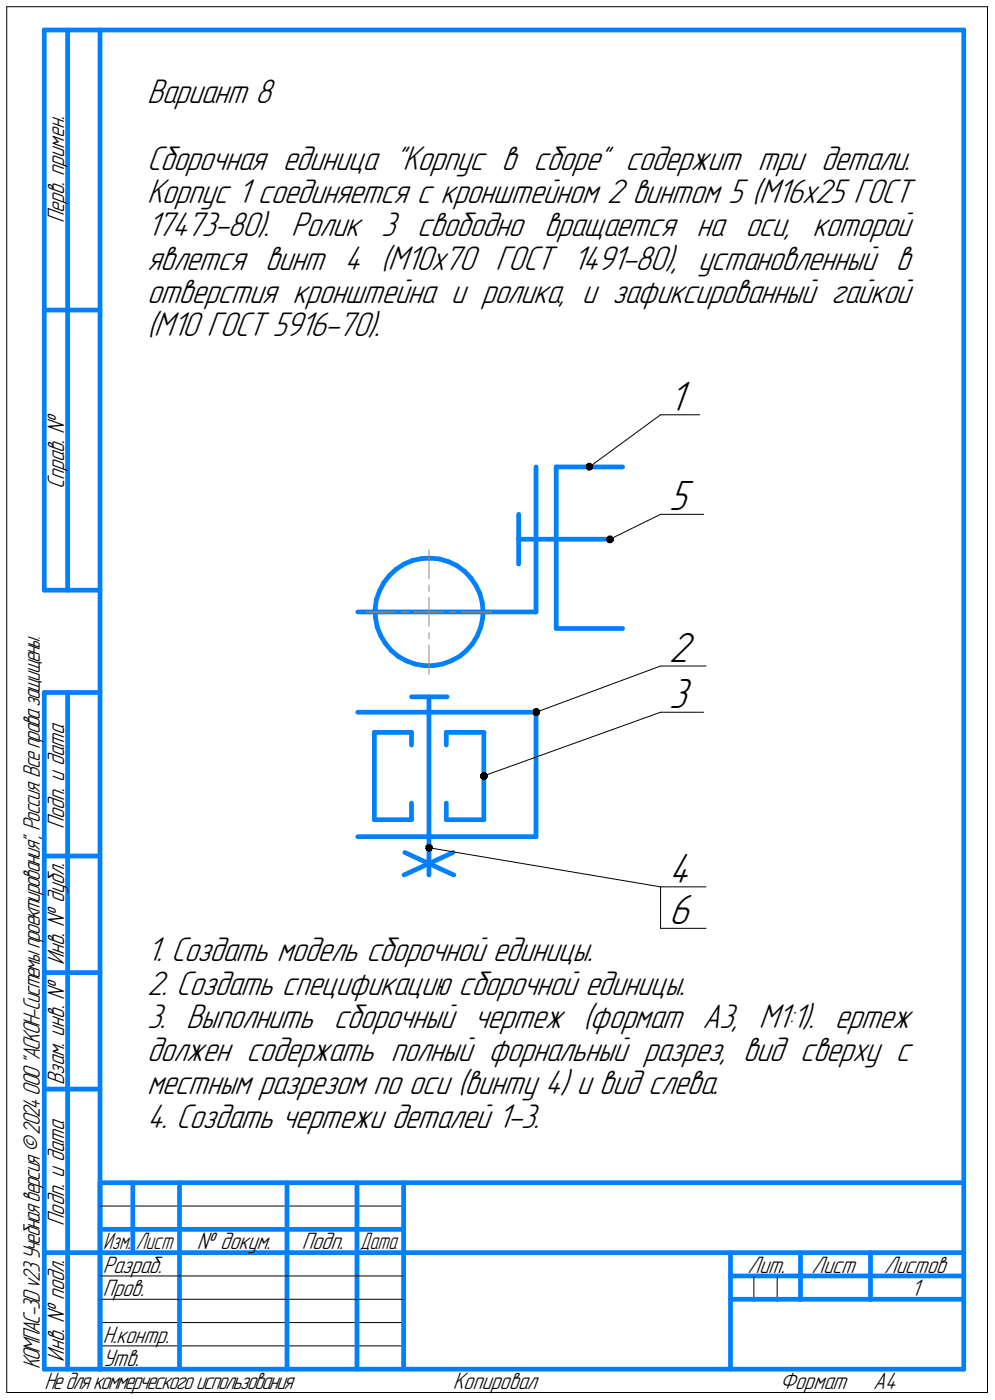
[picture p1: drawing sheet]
<svg xmlns="http://www.w3.org/2000/svg" width="213mm" height="300mm" viewBox="0 0 213 300" stroke-linecap="round" stroke-linejoin="round" font-family="sans-serif">
<g fill="none" stroke="#000" stroke-width=".21">
<path d="M1.4 1.4h210.1zM1.4 1.4v297zM211.5 1.4v297zM141.5 88.9h8.4zM126.2 100.1l15.3-11.2zM130.6 115.6l10.9-5.4zM141.5 110.2h9.2zM114.8 152.7l26.7-10zM141.5 142.7h9.7zM141.5 152.7h9.2zM103.6 166.3l37.9-13.6zM91.9 181.7l49.6 8.4z"/>
<path d="M141.5 190.1v8.9zM141.5 190.1h9.7zM141.5 199h9.7zM21.4 258.5h65zM21.4 273.5h17zM21.4 278.5h17zM38.4 273.5h23.1zM38.4 278.5h23.1zM61.5 273.5h15zM61.5 278.5h15zM76.5 273.5h9.9zM76.5 278.5h9.9z"/>
<path d="M161.5 273.5v5zM166.5 273.5v5zM1.4 298.4h210.1zM21.4 283.5h65zM21.4 288.5h65z"/>
</g>
<g fill="none" stroke="#0080ff" stroke-width="1">
<path d="M9.5 6.4v120.1zM9.5 6.4h11.9zM14.5 6.4v120.1zM21.4 6.4h185zM21.4 6.4v287.1zM206.4 6.4v287.1zM9.5 66.5h11.9zM90.3 119.7l1.9-.1zM92.2 119.6l1.9 .2zM94.1 119.8l2 .6zM111.1 115.6h19.5zM111.1 110.2v5.4z"/>
<path d="M111.1 115.6v5.3zM114.8 100.1v31zM119.1 100.1h14.2zM119.1 100.1v34.6zM9.5 126.5h11.9zM76.6 131.1h38.2zM80.3 130.5l.1 1.9zM80.4 132.4l.4 2zM80.6 128.5l-.3 2zM80.8 134.4l.7 1.8zM81.3 126.7l-.7 1.8zM81.5 136.2l1 1.7z"/>
<path d="M82.2 124.9l-.9 1.8zM82.5 137.9l1.3 1.5zM83.4 123.4l1.4-1.4zM83.4 123.4l-1.2 1.5zM83.8 139.4l1.5 1.3zM84.8 122l1.7-1.1zM86.5 120.9l1.8-.8zM88.3 120.1l2-.4zM96.1 120.4l1.8 .8zM97.9 121.2l1.6 1.2zM99.5 122.4l1.3 1.5zM100.8 123.9l1.1 1.6z"/>
<path d="M101.2 138l-1.3 1.4zM101.9 125.5l.9 1.8zM102.2 136.3l-1 1.7zM102.8 127.3l.5 1.9zM103 134.5l-.8 1.8zM103.3 129.2l.2 1.9zM103.4 132.5l-.4 2zM103.5 131.1l-.1 1.4zM119.1 134.7h14.2zM9.5 148.4v145.1zM9.5 148.4h11.9zM14.5 148.4v145.1z"/>
<path d="M76.6 152.7h38.2zM80.2 157h7.9zM80.2 157v18.7zM85.3 140.7l1.7 .9zM87 141.6l1.9 .7zM88.1 149.4h7.7zM88.1 157v2.7zM88.9 142.3l1.9 .4zM90.8 142.7h2zM91.9 149.4v38.1zM92.8 142.7l1.9-.4zM94.7 142.3l1.9-.7z"/>
<path d="M95.6 157v2.7zM95.6 157h8zM96.6 141.6l1.8-.9zM98.4 140.7l1.5-1.3zM103.6 157v18.7zM114.8 152.7v26.6zM76.6 179.3h38.2zM80.2 175.7h7.9zM88.1 172.1v3.6zM95.6 175.7h8zM95.6 172.1v3.6zM9.5 183.5h11.9z"/>
<path d="M86.5 187.5l10.5-4.8zM86.7 182.7l10.5 4.8zM9.5 208.4h11.9zM9.5 233.4h11.9zM21.4 253.5h185zM21.4 253.5v40zM28.4 253.5v15zM38.4 253.5v25zM61.5 253.5v25zM76.5 253.5v25zM86.4 253.5v40zM9.5 268.5h11.9z"/>
<path d="M21.4 263.5h7zM21.4 268.5h7zM28.4 263.5h10zM28.4 268.5h10zM38.4 278.5v15zM38.4 263.5h23.1zM38.4 268.5h23.1zM61.5 278.5v15zM61.5 263.5h15zM61.5 268.5h15zM76.5 278.5v15zM76.5 263.5h9.9z"/>
<path d="M76.5 268.5h9.9zM86.4 268.5h120zM156.5 268.5v25zM156.5 273.5h14.9zM156.5 278.5h5zM161.5 278.5h5zM166.5 278.5h4.9zM171.4 268.5v10zM171.4 273.5h35zM171.4 278.5h15zM186.4 268.5v10zM186.4 278.5h20z"/>
<path d="M9.5 293.5h11.9zM21.4 293.5h185z"/>
</g>
<path d="M91.9 117.9v6.1zM78.6 131.1h6.2zM86.1 131.1h1.4zM88.7 131.1h3.2zM91.9 131.1h3.1zM91.9 138.3v6.2zM91.9 135.6v1.3zM91.9 131.1v3.2zM91.9 125.4v1.3zM91.9 128v3.1zM96.4 131.1h1.2zM99 131.1h6.2z" fill="none" stroke="#ff8000" stroke-width=".21"/>
<g fill="#fff" stroke="#fff" stroke-width=".21">
<path d="M143.3 81h4.8zM143.3 81.1h4.8zM143.3 81.2h4.8zM143.3 81.3h4.8zM143.3 81.4h4.8zM143.3 81.4h4.8zM143.3 81.5h4.8zM143.3 81.6h4.8zM143.3 81.7h4.8zM143.3 81.8h4.8zM143.3 81.9h4.8zM143.3 82h4.8zM143.3 82h4.8zM143.3 82.1h4.8zM143.3 82.2h4.8zM143.3 82.3h4.8zM143.3 82.4h4.8zM143.3 82.5h4.8zM143.3 82.5h4.8zM143.3 82.6h4.8zM143.3 82.7h4.8zM143.3 82.8h4.8zM143.3 82.9h4.8zM143.3 83h4.8zM143.3 83.1h4.8zM143.3 83.1h4.8zM143.3 83.2h4.8zM143.3 83.3h4.8zM143.3 83.4h4.8zM143.3 83.5h4.8zM143.3 83.6h4.8zM143.3 83.7h4.8zM143.3 83.7h4.8zM143.3 83.8h4.8zM143.3 83.9h4.8zM143.3 84h4.8zM143.3 84.1h4.8zM143.3 84.2h4.8zM143.3 84.2h4.8zM143.3 84.3h4.8zM143.3 84.4h4.8zM143.3 84.5h4.8zM143.3 84.6h4.8zM143.3 84.7h4.8zM143.3 84.8h4.8zM143.3 84.8h4.8zM143.3 84.9h4.8zM143.3 85h4.8zM143.3 85.1h4.8zM143.3 85.2h4.8zM143.3 85.3h4.8zM143.3 85.3h4.8zM143.3 85.4h4.8zM143.3 85.5h4.8zM143.3 85.6h4.8zM143.3 85.7h4.8zM143.3 85.8h4.8zM143.3 85.9h4.8zM143.3 85.9h4.8zM143.3 86h4.8zM143.3 86.1h4.8zM143.3 86.2h4.8zM143.3 86.3h4.8zM143.3 86.4h4.8zM143.3 86.4h4.8zM143.3 86.5h4.8zM143.3 86.6h4.8zM143.3 86.7h4.8zM143.3 86.8h4.8zM143.3 86.9h4.8zM143.3 87h4.8zM143.3 87h4.8zM143.3 87.1h4.8zM143.3 87.2h4.8zM143.3 87.3h4.8zM143.3 87.4h4.8zM143.3 87.5h4.8zM143.3 87.5h4.8zM143.3 87.6h4.8zM143.3 87.7h4.8zM143.3 87.8h4.8zM143.3 87.9h4.8zM143.3 88h4.8zM143.3 88.1h4.8zM143.3 88.1h4.8zM143.3 88.2h4.8zM143.3 88.3h4.8zM143.3 88.4h4.8zM143.3 88.5h4.8zM143.3 88.6h4.8zM143.3 88.6h4.8zM143.3 88.7h4.8zM143.3 88.8h4.8zM143.3 88.9h4.8zM143.3 89h4.8zM143.3 89.1h4.8zM143.3 89.2h4.8zM143.3 89.2h4.8zM143.3 89.3h4.8zM143.3 89.4h4.8zM143.3 89.5h4.8zM143.3 89.6h4.8zM143.3 89.7h4.8zM143.3 89.7h4.8zM143.3 89.8h4.8z"/>
<path d="M143.3 134.9h6.1zM143.3 135h6.1zM143.3 135h6.1zM143.3 135.1h6.1zM143.3 135.2h6.1zM143.3 135.3h6.1zM143.3 135.4h6.1zM143.3 135.5h6.1zM143.3 135.6h6.1zM143.3 135.6h6.1zM143.3 135.7h6.1zM143.3 135.8h6.1zM143.3 135.9h6.1zM143.3 136h6.1zM143.3 136.1h6.1zM143.3 136.1h6.1zM143.3 136.2h6.1zM143.3 136.3h6.1zM143.3 136.4h6.1zM143.3 136.5h6.1zM143.3 136.6h6.1zM143.3 136.7h6.1zM143.3 136.7h6.1zM143.3 136.8h6.1zM143.3 136.9h6.1zM143.3 137h6.1zM143.3 137.1h6.1zM143.3 137.2h6.1zM143.3 137.2h6.1zM143.3 137.3h6.1zM143.3 137.4h6.1zM143.3 137.5h6.1zM143.3 137.6h6.1zM143.3 137.7h6.1zM143.3 137.8h6.1zM143.3 137.8h6.1zM143.3 137.9h6.1zM143.3 138h6.1zM143.3 138.1h6.1zM143.3 138.2h6.1zM143.3 138.3h6.1zM143.3 138.3h6.1zM143.3 138.4h6.1zM143.3 138.5h6.1zM143.3 138.6h6.1zM143.3 138.7h6.1zM143.3 138.8h6.1zM143.3 138.9h6.1zM143.3 138.9h6.1zM143.3 139h6.1zM143.3 139.1h6.1zM143.3 139.2h6.1zM143.3 139.3h6.1zM143.3 139.4h6.1zM143.3 139.4h6.1zM143.3 139.5h6.1zM143.3 139.6h6.1zM143.3 139.7h6.1zM143.3 139.8h6.1zM143.3 139.9h6.1zM143.3 140h6.1zM143.3 140h6.1zM143.3 140.1h6.1zM143.3 140.2h6.1zM143.3 140.3h6.1zM143.3 140.4h6.1zM143.3 140.5h6.1zM143.3 140.5h6.1zM143.3 140.6h6.1zM143.3 140.7h6.1zM143.3 140.8h6.1zM143.3 140.9h6.1zM143.3 141h6.1zM143.3 141.1h6.1zM143.3 141.1h6.1zM143.3 141.2h6.1zM143.3 141.3h6.1zM143.3 141.4h6.1zM143.3 141.5h6.1zM143.3 141.6h6.1zM143.3 141.6h6.1zM143.3 141.7h6.1zM143.3 141.8h6.1zM143.3 141.9h6.1zM143.3 142h6.1zM143.3 142.1h6.1zM143.3 142.2h6.1zM143.3 142.2h6.1zM143.3 142.3h6.1zM143.3 142.4h6.1zM143.3 142.5h6.1zM143.3 142.6h6.1zM143.3 142.7h6.1zM143.3 142.7h6.1zM143.3 142.8h6.1zM143.3 142.9h6.1zM143.3 143h6.1zM143.3 143.1h6.1zM143.3 143.2h6.1zM143.3 143.3h6.1zM143.3 143.3h6.1zM143.3 143.4h6.1zM143.3 143.5h6.1zM143.3 143.6h6.1zM143.3 143.7h6.1z"/>
<path d="M143.3 144.8h5.6zM143.3 144.9h5.6zM143.3 144.9h5.6zM143.3 145h5.6zM143.3 145.1h5.6zM143.3 145.2h5.6zM143.3 145.3h5.6zM143.3 145.4h5.6zM143.3 145.5h5.6zM143.3 145.5h5.6zM143.3 145.6h5.6zM143.3 145.7h5.6zM143.3 145.8h5.6zM143.3 145.9h5.6zM143.3 146h5.6zM143.3 146h5.6zM143.3 146.1h5.6zM143.3 146.2h5.6zM143.3 146.3h5.6zM143.3 146.4h5.6zM143.3 146.5h5.6zM143.3 146.6h5.6zM143.3 146.6h5.6zM143.3 146.7h5.6zM143.3 146.8h5.6zM143.3 146.9h5.6zM143.3 147h5.6zM143.3 147.1h5.6zM143.3 147.2h5.6zM143.3 147.2h5.6zM143.3 147.3h5.6zM143.3 147.4h5.6zM143.3 147.5h5.6zM143.3 147.6h5.6zM143.3 147.7h5.6zM143.3 147.7h5.6zM143.3 147.8h5.6zM143.3 147.9h5.6zM143.3 148h5.6zM143.3 148.1h5.6zM143.3 148.2h5.6zM143.3 148.3h5.6zM143.3 148.3h5.6zM143.3 148.4h5.6zM143.3 148.5h5.6zM143.3 148.6h5.6zM143.3 148.7h5.6zM143.3 148.8h5.6zM143.3 148.8h5.6zM143.3 148.9h5.6zM143.3 149h5.6zM143.3 149.1h5.6zM143.3 149.2h5.6zM143.3 149.3h5.6zM143.3 149.4h5.6zM143.3 149.4h5.6zM143.3 149.5h5.6zM143.3 149.6h5.6zM143.3 149.7h5.6zM143.3 149.8h5.6zM143.3 149.9h5.6zM143.3 149.9h5.6zM143.3 150h5.6zM143.3 150.1h5.6zM143.3 150.2h5.6zM143.3 150.3h5.6zM143.3 150.4h5.6zM143.3 150.5h5.6zM143.3 150.5h5.6zM143.3 150.6h5.6zM143.3 150.7h5.6zM143.3 150.8h5.6zM143.3 150.9h5.6zM143.3 151h5.6zM143.3 151h5.6zM143.3 151.1h5.6zM143.3 151.2h5.6zM143.3 151.3h5.6zM143.3 151.4h5.6zM143.3 151.5h5.6zM143.3 151.6h5.6zM143.3 151.6h5.6zM143.3 151.7h5.6zM143.3 151.8h5.6zM143.3 151.9h5.6zM143.3 152h5.6zM143.3 152.1h5.6zM143.3 152.1h5.6zM143.3 152.2h5.6zM143.3 152.3h5.6zM143.3 152.4h5.6zM143.3 152.5h5.6zM143.3 152.6h5.6zM143.3 152.7h5.6zM143.3 152.7h5.6zM143.3 152.8h5.6zM143.3 152.9h5.6zM143.3 153h5.6zM143.3 153.1h5.6zM143.3 153.2h5.6zM143.3 153.2h5.6zM143.3 153.3h5.6zM143.3 153.4h5.6zM143.3 153.5h5.6zM143.3 153.6h5.6z"/>
<path d="M143.3 182.2h6.1zM143.3 182.3h6.1zM143.3 182.4h6.1zM143.3 182.5h6.1zM143.3 182.5h6.1zM143.3 182.6h6.1zM143.3 182.7h6.1zM143.3 182.8h6.1zM143.3 182.9h6.1zM143.3 183h6.1zM143.3 183h6.1zM143.3 183.1h6.1zM143.3 183.2h6.1zM143.3 183.3h6.1zM143.3 183.4h6.1zM143.3 183.5h6.1zM143.3 183.6h6.1zM143.3 183.6h6.1zM143.3 183.7h6.1zM143.3 183.8h6.1zM143.3 183.9h6.1zM143.3 184h6.1zM143.3 184.1h6.1zM143.3 184.1h6.1zM143.3 184.2h6.1zM143.3 184.3h6.1zM143.3 184.4h6.1zM143.3 184.5h6.1zM143.3 184.6h6.1zM143.3 184.7h6.1zM143.3 184.7h6.1zM143.3 184.8h6.1zM143.3 184.9h6.1zM143.3 185h6.1zM143.3 185.1h6.1zM143.3 185.2h6.1zM143.3 185.3h6.1zM143.3 185.3h6.1zM143.3 185.4h6.1zM143.3 185.5h6.1zM143.3 185.6h6.1zM143.3 185.7h6.1zM143.3 185.8h6.1zM143.3 185.8h6.1zM143.3 185.9h6.1zM143.3 186h6.1zM143.3 186.1h6.1zM143.3 186.2h6.1zM143.3 186.3h6.1zM143.3 186.4h6.1zM143.3 186.4h6.1zM143.3 186.5h6.1zM143.3 186.6h6.1zM143.3 186.7h6.1zM143.3 186.8h6.1zM143.3 186.9h6.1zM143.3 186.9h6.1zM143.3 187h6.1zM143.3 187.1h6.1zM143.3 187.2h6.1zM143.3 187.3h6.1zM143.3 187.4h6.1zM143.3 187.5h6.1zM143.3 187.5h6.1zM143.3 187.6h6.1zM143.3 187.7h6.1zM143.3 187.8h6.1zM143.3 187.9h6.1zM143.3 188h6.1zM143.3 188h6.1zM143.3 188.1h6.1zM143.3 188.2h6.1zM143.3 188.3h6.1zM143.3 188.4h6.1zM143.3 188.5h6.1zM143.3 188.6h6.1zM143.3 188.6h6.1zM143.3 188.7h6.1zM143.3 188.8h6.1zM143.3 188.9h6.1zM143.3 189h6.1zM143.3 189.1h6.1zM143.3 189.1h6.1zM143.3 189.2h6.1zM143.3 189.3h6.1zM143.3 189.4h6.1zM143.3 189.5h6.1zM143.3 189.6h6.1zM143.3 189.7h6.1zM143.3 189.7h6.1zM143.3 189.8h6.1zM143.3 189.9h6.1zM143.3 190h6.1zM143.3 190.1h6.1zM143.3 190.2h6.1zM143.3 190.2h6.1zM143.3 190.3h6.1zM143.3 190.4h6.1zM143.3 190.5h6.1zM143.3 190.6h6.1zM143.3 190.7h6.1zM143.3 190.8h6.1zM143.3 190.8h6.1zM143.3 190.9h6.1zM143.3 191h6.1z"/>
<path d="M143.3 191.1h6.1zM143.3 191.2h6.1zM143.3 191.3h6.1zM143.3 191.3h6.1zM143.3 191.4h6.1zM143.3 191.5h6.1zM143.3 191.6h6.1zM143.3 191.7h6.1zM143.3 191.8h6.1zM143.3 191.9h6.1zM143.3 191.9h6.1zM143.3 192h6.1zM143.3 192.1h6.1zM143.3 192.2h6.1zM143.3 192.3h6.1zM143.3 192.4h6.1zM143.3 192.4h6.1zM143.3 192.5h6.1zM143.3 192.6h6.1zM143.3 192.7h6.1zM143.3 192.8h6.1zM143.3 192.9h6.1zM143.3 193h6.1zM143.3 193h6.1zM143.3 193.1h6.1zM143.3 193.2h6.1zM143.3 193.3h6.1zM143.3 193.4h6.1zM143.3 193.5h6.1zM143.3 193.5h6.1zM143.3 193.6h6.1zM143.3 193.7h6.1zM143.3 193.8h6.1zM143.3 193.9h6.1zM143.3 194h6.1zM143.3 194.1h6.1zM143.3 194.1h6.1zM143.3 194.2h6.1zM143.3 194.3h6.1zM143.3 194.4h6.1zM143.3 194.5h6.1zM143.3 194.6h6.1zM143.3 194.6h6.1zM143.3 194.7h6.1zM143.3 194.8h6.1zM143.3 194.9h6.1zM143.3 195h6.1zM143.3 195.1h6.1zM143.3 195.2h6.1zM143.3 195.2h6.1zM143.3 195.3h6.1zM143.3 195.4h6.1zM143.3 195.5h6.1zM143.3 195.6h6.1zM143.3 195.7h6.1zM143.3 195.7h6.1zM143.3 195.8h6.1zM143.3 195.9h6.1zM143.3 196h6.1zM143.3 196.1h6.1zM143.3 196.2h6.1zM143.3 196.3h6.1zM143.3 196.3h6.1zM143.3 196.4h6.1zM143.3 196.5h6.1zM143.3 196.6h6.1zM143.3 196.7h6.1zM143.3 196.8h6.1zM143.3 196.8h6.1zM143.3 196.9h6.1zM143.3 197h6.1zM143.3 197.1h6.1zM143.3 197.2h6.1zM143.3 197.3h6.1zM143.3 197.4h6.1zM143.3 197.4h6.1zM143.3 197.5h6.1zM143.3 197.6h6.1zM143.3 197.7h6.1zM143.3 197.8h6.1zM143.3 197.9h6.1zM143.3 198h6.1zM143.3 198h6.1zM143.3 198.1h6.1zM143.3 198.2h6.1zM143.3 198.3h6.1zM143.3 198.4h6.1zM143.3 198.5h6.1zM143.3 198.5h6.1zM143.3 198.6h6.1zM143.3 198.7h6.1zM143.3 198.8h6.1zM143.3 198.9h6.1zM143.3 199h6.1zM143.3 199.1h6.1zM143.3 199.1h6.1zM143.3 199.2h6.1zM143.3 199.3h6.1zM143.3 199.4h6.1zM143.3 199.5h6.1zM143.3 199.6h6.1zM143.3 199.6h6.1zM143.3 199.7h6.1zM143.3 199.8h6.1zM143.3 199.9h6.1z"/>
<path d="M143.3 102.4h5.6zM143.3 102.5h5.6zM143.3 102.6h5.6zM143.3 102.7h5.6zM143.3 102.8h5.6zM143.3 102.9h5.6zM143.3 103h5.6zM143.3 103h5.6zM143.3 103.1h5.6zM143.3 103.2h5.6zM143.3 103.3h5.6zM143.3 103.4h5.6zM143.3 103.5h5.6zM143.3 103.5h5.6zM143.3 103.6h5.6zM143.3 103.7h5.6zM143.3 103.8h5.6zM143.3 103.9h5.6zM143.3 104h5.6zM143.3 104.1h5.6zM143.3 104.1h5.6zM143.3 104.2h5.6zM143.3 104.3h5.6zM143.3 104.4h5.6zM143.3 104.5h5.6zM143.3 104.6h5.6zM143.3 104.6h5.6zM143.3 104.7h5.6zM143.3 104.8h5.6zM143.3 104.9h5.6zM143.3 105h5.6zM143.3 105.1h5.6zM143.3 105.2h5.6zM143.3 105.2h5.6zM143.3 105.3h5.6zM143.3 105.4h5.6zM143.3 105.5h5.6zM143.3 105.6h5.6zM143.3 105.7h5.6zM143.3 105.7h5.6zM143.3 105.8h5.6zM143.3 105.9h5.6zM143.3 106h5.6zM143.3 106.1h5.6zM143.3 106.2h5.6zM143.3 106.3h5.6zM143.3 106.3h5.6zM143.3 106.4h5.6zM143.3 106.5h5.6zM143.3 106.6h5.6zM143.3 106.7h5.6zM143.3 106.8h5.6zM143.3 106.8h5.6zM143.3 106.9h5.6zM143.3 107h5.6zM143.3 107.1h5.6zM143.3 107.2h5.6zM143.3 107.3h5.6zM143.3 107.4h5.6zM143.3 107.4h5.6zM143.3 107.5h5.6zM143.3 107.6h5.6zM143.3 107.7h5.6zM143.3 107.8h5.6zM143.3 107.9h5.6zM143.3 107.9h5.6zM143.3 108h5.6zM143.3 108.1h5.6zM143.3 108.2h5.6zM143.3 108.3h5.6zM143.3 108.4h5.6zM143.3 108.5h5.6zM143.3 108.5h5.6zM143.3 108.6h5.6zM143.3 108.7h5.6zM143.3 108.8h5.6zM143.3 108.9h5.6zM143.3 109h5.6zM143.3 109.1h5.6zM143.3 109.1h5.6zM143.3 109.2h5.6zM143.3 109.3h5.6zM143.3 109.4h5.6zM143.3 109.5h5.6zM143.3 109.6h5.6zM143.3 109.6h5.6zM143.3 109.7h5.6zM143.3 109.8h5.6zM143.3 109.9h5.6zM143.3 110h5.6zM143.3 110.1h5.6zM143.3 110.2h5.6zM143.3 110.2h5.6zM143.3 110.3h5.6zM143.3 110.4h5.6zM143.3 110.5h5.6zM143.3 110.6h5.6zM143.3 110.7h5.6zM143.3 110.7h5.6zM143.3 110.8h5.6zM143.3 110.9h5.6zM143.3 111h5.6zM143.3 111.1h5.6zM143.3 111.2h5.6z"/>
</g>
<g fill="#000" stroke="#000" stroke-width=".21">
<path d="M125.9 99.3h.7zM125.8 99.4h.9zM125.7 99.5h1zM125.6 99.6h1.3zM125.6 99.7h1.4zM125.5 99.7h1.5zM125.5 99.8h1.5zM125.5 99.9h1.5zM125.5 100h1.5zM125.5 100.1h1.5zM125.5 100.2h1.5zM125.5 100.2h1.5zM125.6 100.3h1.3zM125.6 100.4h1.3zM125.6 100.5h1.2zM125.7 100.6h1zM125.7 100.7h.9zM126 100.8h.4z"/>
<path d="M130.3 114.9h.7zM130.2 115h.9zM130.1 115.1h1zM130 115.1h1.2zM130 115.2h1.3zM130 115.3h1.4zM129.9 115.4h1.5zM129.9 115.5h1.5zM129.9 115.6h1.5zM129.8 115.7h1.6zM129.9 115.7h1.5zM129.9 115.8h1.5zM130 115.9h1.4zM130 116h1.3zM130 116.1h1.2zM130 116.2h1.1zM130.2 116.2h.9zM130.4 116.3h.4z"/>
<path d="M114.6 151.9h.6zM114.4 152h.9zM114.2 152.1h1.2zM114.2 152.1h1.3zM114.2 152.2h1.4zM114.2 152.3h1.4zM114.1 152.4h1.5zM114.1 152.5h1.5zM114.1 152.6h1.5zM114 152.7h1.6zM114.1 152.7h1.5zM114.1 152.8h1.5zM114.1 152.9h1.5zM114.2 153h1.4zM114.2 153.1h1.3zM114.2 153.2h1.2zM114.4 153.2h.9zM114.6 153.3h.6z"/>
<path d="M103.4 165.6h.7zM103.2 165.7h.9zM103 165.8h1.2zM103 165.9h1.3zM103 165.9h1.4zM103 166h1.4zM102.9 166.1h1.5zM102.9 166.2h1.5zM102.8 166.3h1.6zM102.9 166.4h1.5zM102.9 166.5h1.5zM102.9 166.5h1.5zM103 166.6h1.4zM103 166.7h1.3zM103 166.8h1.2zM103.1 166.9h1zM103.2 167h.9zM103.4 167h.6z"/>
<path d="M91.6 180.9h.5zM91.5 181h.8zM91.4 181.1h1zM91.4 181.2h1.1zM91.2 181.3h1.3zM91.2 181.4h1.4zM91.2 181.4h1.4zM91.2 181.5h1.4zM91.2 181.6h1.5zM91.2 181.7h1.5zM91.2 181.8h1.5zM91.1 181.9h1.5zM91.2 181.9h1.4zM91.3 182h1.2zM91.3 182.1h1.2zM91.4 182.2h1.1zM91.4 182.3h1.1zM91.5 182.4h.9zM91.7 182.5h.4z"/>
</g>
<g font-size="9.6">
<text x="143.2" y="88">1</text>
<text x="143.2" y="109.4">5</text>
<text x="143.2" y="141.8">2</text>
<text x="143.2" y="151.7">3</text>
<text x="143.2" y="189.2">4</text>
<text x="143.2" y="198.1">6</text>
</g>
<g font-size="7.8">
<text x="31.5" y="22.1">Вариант 8</text>
<text x="31.5" y="36.4">Сборочная единица &quot;Корпус в сборе&quot; содержит три детали.</text>
<text x="31.5" y="43.5">Корпус 1 соединяется с кронштейном 2 винтом 5 (М16х25 ГОСТ</text>
<text x="31.5" y="50.6">17473-80). Ролик 3 свободно вращается на оси, которой</text>
<text x="31.5" y="57.8">явлется винт 4 (М10х70 ГОСТ 1491-80), установленный в</text>
<text x="31.5" y="64.9">отверстия кронштейна и ролика, и зафиксированный гайкой</text>
<text x="31.5" y="72.1">(М10 ГОСТ 5916-70).</text>
<text x="31.5" y="206">1. Создать модель сборочной единицы.</text>
<text x="31.5" y="213.2">2. Создать спецификацию сборочной единицы.</text>
<text x="31.5" y="220.3">3. Выполнить сборочный чертеж (формат А3, М1:1). ертеж</text>
<text x="31.5" y="227.4">должен содержать полный форнальный разрез, вид сверху с</text>
<text x="31.5" y="234.6">местным разрезом по оси (винту 4) и вид слева.</text>
<text x="31.5" y="241.7">4. Создать чертежи деталей 1-3.</text>
</g>
<g font-size="5.4">
<text x="13.8" y="47.9" transform="rotate(-90 13.8 47.9)">Перв. примен.</text>
<text x="13.8" y="104.8" transform="rotate(-90 13.8 104.8)">Справ. №</text>
<text x="13.8" y="177.7" transform="rotate(-90 13.8 177.7)">Подп. и дата</text>
<text x="13.8" y="206.8" transform="rotate(-90 13.8 206.8)">Инв. № дубл.</text>
<text x="13.8" y="232.6" transform="rotate(-90 13.8 232.6)">Взам. инв. №</text>
<text x="13.8" y="262.7" transform="rotate(-90 13.8 262.7)">Подп. и дата</text>
<text x="42.2" y="267.8">№ докум.</text>
<text x="64.6" y="267.8">Подп.</text>
<text x="22" y="272.8">Разраб.</text>
<text x="160.1" y="272.8">Лит.</text>
<text x="173.8" y="272.8">Лист</text>
<text x="189.3" y="272.8">Листов</text>
<text x="22" y="277.8">Пров.</text>
<text x="195.1" y="277.8">1</text>
<text x="22" y="287.8">Н.контр.</text>
<text x="8.5" y="293.5" transform="rotate(-90 8.5 293.5)">КОМПАС-3Dv23Учебнаяверсия©2024ООО&quot;АСКОН-Системыпроектирования&quot;, Россия. Всеправазащищены.</text>
<text x="13.8" y="291.8" transform="rotate(-90 13.8 291.8)">Инв. № подл.</text>
<text x="22" y="292.8">Утв.</text>
<text x="9.5" y="297.7">Недлякоммерческогоиспользования</text>
<text x="97" y="297.8">Копировал</text>
<text x="167" y="297.8">Формат</text>
<text x="187" y="297.8">A4</text>
</g>
<g font-size="5.3">
<text x="22.1" y="267.8">Изм.</text>
<text x="29.1" y="267.8">Лист</text>
<text x="77.1" y="267.8">Дата</text>
</g>
</svg>
